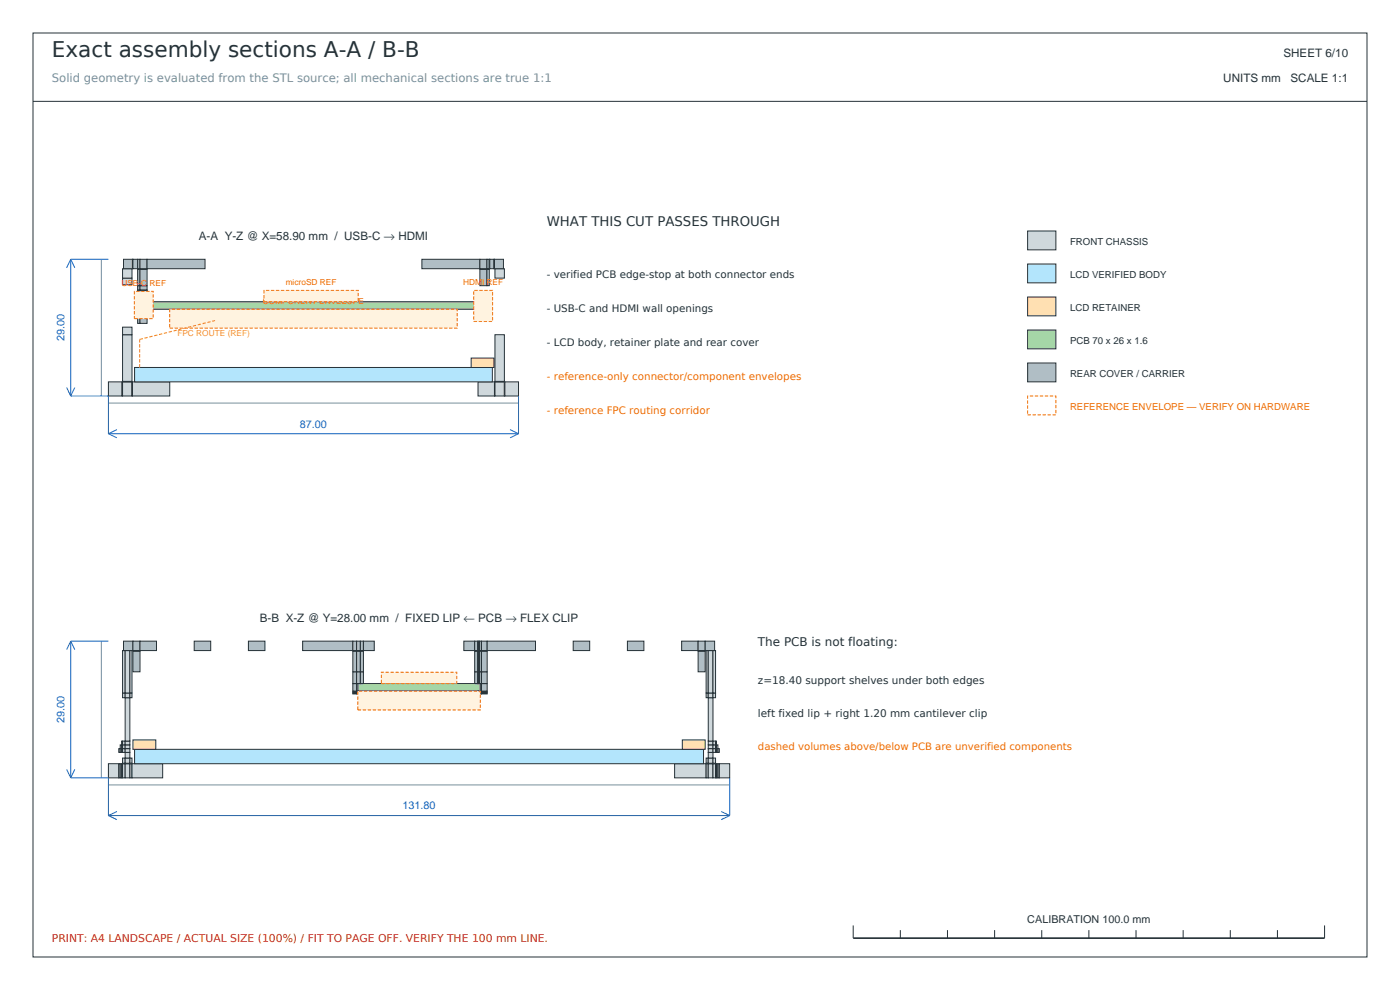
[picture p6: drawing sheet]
<svg xmlns="http://www.w3.org/2000/svg" width="297mm" height="210mm" viewBox="0 0 297 210" stroke-linecap="round" stroke-linejoin="round" font-family="sans-serif">
<g fill="none" stroke="#263238" stroke-width=".21">
<path d="M7 7h283v196h-283zM7 21.5h283M181 196.3v2.7M191 197.3v1.7M201 197.3v1.7M211 197.3v1.7M221 197.3v1.7M231 197.3v1.7M241 197.3v1.7M251 197.3v1.7M261 197.3v1.7M271 197.3v1.7"/>
<path d="M281 196.3v2.7"/>
</g>
<path d="M181 199h100" fill="none" stroke="#263238" stroke-width=".35"/>
<g fill="#cfd8dc" stroke="#263238" stroke-width=".21">
<path d="M23 81h2.9v3h-2.9z" fill-rule="evenodd"/>
<path d="M25.9 81l.1 3z" fill-rule="evenodd"/>
<path d="M26 81h2v3h-2z" fill-rule="evenodd"/>
<path d="M26 80.9l2 .1z" fill-rule="evenodd"/>
<path d="M26 71h2v9.9h-2z" fill-rule="evenodd"/>
<path d="M26 69.4h2v1.6h-2z" fill-rule="evenodd"/>
<path d="M26 59h2v1.4h-2z" fill-rule="evenodd"/>
<path d="M26 57h2v2h-2z" fill-rule="evenodd"/>
<path d="M28 81l.1 3z" fill-rule="evenodd"/>
<path d="M28.1 81h7.9v3h-7.9z" fill-rule="evenodd"/>
<path d="M101.4 81h3.5v3h-3.5z" fill-rule="evenodd"/>
<path d="M104.9 81l.1 3z" fill-rule="evenodd"/>
<path d="M105 81h2v3h-2z" fill-rule="evenodd"/>
<path d="M105 80.9l2 .1z" fill-rule="evenodd"/>
<path d="M105 71h2v9.9h-2z" fill-rule="evenodd"/>
<path d="M105 57h2v2h-2z" fill-rule="evenodd"/>
<path d="M107 81l.1 3z" fill-rule="evenodd"/>
<path d="M107.1 81h2.9v3h-2.9z" fill-rule="evenodd"/>
</g>
<path d="M28.5 77.9h75.9v3.1h-75.9z" fill-rule="evenodd" fill="#b3e5fc" stroke="#263238" stroke-width=".21"/>
<path d="M99.9 75.9h4.9v2h-4.9z" fill-rule="evenodd" fill="#ffe0b2" stroke="#263238" stroke-width=".21"/>
<path d="M31.5 64h70v1.6h-70z" fill-rule="evenodd" fill="#a5d6a7" stroke="#263238" stroke-width=".21"/>
<g fill="#b0bec5" stroke="#263238" stroke-width=".21">
<path d="M26.2 55h1.9v2h-1.9z" fill-rule="evenodd"/>
<path d="M28.1 55l.1 2z" fill-rule="evenodd"/>
<path d="M28.2 55h1v2h-1z" fill-rule="evenodd"/>
<path d="M29.2 61.6h.5v7h-.5z" fill-rule="evenodd"/>
<path d="M29.2 61.5l.5 .1z" fill-rule="evenodd"/>
<path d="M29.2 60.6h.5v.9h-.5z" fill-rule="evenodd"/>
<path d="M29.2 57.1h.5v3.5h-.5z" fill-rule="evenodd"/>
<path d="M29.2 57l.5 .1z" fill-rule="evenodd"/>
<path d="M29.2 55h.5v2h-.5z" fill-rule="evenodd"/>
<path d="M29.7 61.6h1.5v7h-1.5z" fill-rule="evenodd"/>
<path d="M29.7 61.5l1.5 .1z" fill-rule="evenodd"/>
<path d="M29.7 60.6h1.5v.9h-1.5z" fill-rule="evenodd"/>
<path d="M29.7 57.1h1.5v3.5h-1.5z" fill-rule="evenodd"/>
<path d="M29.7 57l1.5 .1z" fill-rule="evenodd"/>
<path d="M29.7 55h1.5v2h-1.5z" fill-rule="evenodd"/>
<path d="M31.2 55h12.3v2h-12.3z" fill-rule="evenodd"/>
<path d="M89.5 55h12.3v2h-12.3z" fill-rule="evenodd"/>
<path d="M101.8 57.1h1.5v3.5h-1.5z" fill-rule="evenodd"/>
<path d="M101.8 57l1.5 .1z" fill-rule="evenodd"/>
<path d="M101.8 55h1.5v2h-1.5z" fill-rule="evenodd"/>
<path d="M103.3 57.1h.5v3.5h-.5z" fill-rule="evenodd"/>
<path d="M103.3 57l.5 .1z" fill-rule="evenodd"/>
<path d="M103.3 55h.5v2h-.5z" fill-rule="evenodd"/>
<path d="M103.8 55l.1 2z" fill-rule="evenodd"/>
<path d="M103.9 55h.9v2h-.9z" fill-rule="evenodd"/>
<path d="M104.8 55l.1 2z" fill-rule="evenodd"/>
<path d="M104.9 55h1.9v2h-1.9z" fill-rule="evenodd"/>
</g>
<g fill="#fff3e0" stroke="#ef6c00" stroke-width=".21" stroke-dasharray=".7 .4" stroke-linecap="butt">
<path d="M28.5 61.8h4v5.8h-4z" fill-rule="evenodd"/>
<path d="M100.5 61.6h4v6.6h-4z" fill-rule="evenodd"/>
<path d="M36 65.6h61v4h-61z" fill-rule="evenodd"/>
<path d="M56 61.6h20v2.4h-20z" fill-rule="evenodd"/>
</g>
<path d="M29.6 77.9v-5.9M29.6 72l16-4" fill="none" stroke="#f9a825" stroke-width=".25" stroke-dasharray=".7 .4" stroke-linecap="butt"/>
<path d="M21.5 55v29M23 85.5h87" fill="none" stroke="#78909c" stroke-width=".21"/>
<g fill="none" stroke="#1565c0" stroke-width=".21">
<path d="M15 55h8M15 55v29M15 55l-.9 1.8M15 55l.9 1.8M14.1 82.2l.9 1.8M15 84h8v8M15.9 82.2l-.9 1.8M23 92h87M23 92l1.8 .9M24.8 91.1l-1.8 .9M108.2 91.1l1.8 .9M110 84v8"/>
<path d="M110 92l-1.8 .9"/>
</g>
<path d="M218 49h6v4h-6z" fill-rule="evenodd" fill="#cfd8dc" stroke="#263238" stroke-width=".21"/>
<path d="M218 56h6v4h-6z" fill-rule="evenodd" fill="#b3e5fc" stroke="#263238" stroke-width=".21"/>
<path d="M218 63h6v4h-6z" fill-rule="evenodd" fill="#ffe0b2" stroke="#263238" stroke-width=".21"/>
<path d="M218 70h6v4h-6z" fill-rule="evenodd" fill="#a5d6a7" stroke="#263238" stroke-width=".21"/>
<path d="M218 77h6v4h-6z" fill-rule="evenodd" fill="#b0bec5" stroke="#263238" stroke-width=".21"/>
<path d="M218 84h6v4h-6z" fill="none" stroke="#ef6c00" stroke-width=".21" stroke-dasharray=".7 .4" stroke-linecap="butt"/>
<g fill="#cfd8dc" stroke="#263238" stroke-width=".21">
<path d="M23 162h2.2v3h-2.2z" fill-rule="evenodd"/>
<path d="M25.2 162h.3v3h-.3z" fill-rule="evenodd"/>
<path d="M25.2 158.8h.3v.8h-.3z" fill-rule="evenodd"/>
<path d="M25.5 162h.3v3h-.3z" fill-rule="evenodd"/>
<path d="M25.5 158.8h.3v.8h-.3z" fill-rule="evenodd"/>
<path d="M25.5 158h.3v.8h-.3z" fill-rule="evenodd"/>
<path d="M25.8 162h.2v3h-.2z" fill-rule="evenodd"/>
<path d="M25.8 158.8h.2v.8h-.2z" fill-rule="evenodd"/>
<path d="M25.8 158h.2v.8h-.2z" fill-rule="evenodd"/>
<path d="M25.8 157.2h.2v.8h-.2z" fill-rule="evenodd"/>
<path d="M26 162h.5v3h-.5z" fill-rule="evenodd"/>
<path d="M26 161.9l.5 .1z" fill-rule="evenodd"/>
<path d="M26 160.8h.5v1.1h-.5z" fill-rule="evenodd"/>
<path d="M26 158.8h.5v.8h-.5z" fill-rule="evenodd"/>
<path d="M26 158h.5v.8h-.5z" fill-rule="evenodd"/>
<path d="M26 157.2h.5v.8h-.5z" fill-rule="evenodd"/>
<path d="M26 147h.5v1h-.5z" fill-rule="evenodd"/>
<path d="M26 138h.5v9h-.5z" fill-rule="evenodd"/>
<path d="M26.5 162h1.1v3h-1.1z" fill-rule="evenodd"/>
<path d="M26.5 161.9l1.1 .1z" fill-rule="evenodd"/>
<path d="M26.5 160.8h1.1v1.1h-1.1z" fill-rule="evenodd"/>
<path d="M26.5 159.6h1.1v1.2h-1.1z" fill-rule="evenodd"/>
<path d="M26.5 158.8h1.1v.8h-1.1z" fill-rule="evenodd"/>
<path d="M26.5 158h1.1v.8h-1.1z" fill-rule="evenodd"/>
<path d="M26.5 157.2h1.1v.8h-1.1z" fill-rule="evenodd"/>
<path d="M26.5 148h1.1v9.2h-1.1z" fill-rule="evenodd"/>
<path d="M26.5 147h1.1v1h-1.1z" fill-rule="evenodd"/>
<path d="M26.5 138h1.1v9h-1.1z" fill-rule="evenodd"/>
<path d="M27.6 162h.4v3h-.4z" fill-rule="evenodd"/>
<path d="M27.6 161.9l.4 .1z" fill-rule="evenodd"/>
<path d="M27.6 160.8h.4v1.1h-.4z" fill-rule="evenodd"/>
<path d="M27.6 147h.4v1h-.4z" fill-rule="evenodd"/>
<path d="M27.6 138h.4v9h-.4z" fill-rule="evenodd"/>
<path d="M28 162h6.5v3h-6.5z" fill-rule="evenodd"/>
<path d="M143.1 162h6.7v3h-6.7z" fill-rule="evenodd"/>
<path d="M149.8 162h.5v3h-.5z" fill-rule="evenodd"/>
<path d="M149.8 161.9l.5 .1z" fill-rule="evenodd"/>
<path d="M149.8 160.8h.5v1.1h-.5z" fill-rule="evenodd"/>
<path d="M149.8 147h.5v1h-.5z" fill-rule="evenodd"/>
<path d="M149.8 138h.5v9h-.5z" fill-rule="evenodd"/>
<path d="M150.2 162h1v3h-1z" fill-rule="evenodd"/>
<path d="M150.2 161.9l1 .1z" fill-rule="evenodd"/>
<path d="M150.2 160.8h1v1.1h-1z" fill-rule="evenodd"/>
<path d="M150.2 159.6h1v1.2h-1z" fill-rule="evenodd"/>
<path d="M150.2 158.8h1v.8h-1z" fill-rule="evenodd"/>
<path d="M150.2 158h1v.8h-1z" fill-rule="evenodd"/>
<path d="M150.2 157.2h1v.8h-1z" fill-rule="evenodd"/>
<path d="M150.2 148h1v9.2h-1z" fill-rule="evenodd"/>
<path d="M150.2 147h1v1h-1z" fill-rule="evenodd"/>
<path d="M150.2 138h1v9h-1z" fill-rule="evenodd"/>
<path d="M151.3 162h.5v3h-.5z" fill-rule="evenodd"/>
<path d="M151.3 161.9l.5 .1z" fill-rule="evenodd"/>
<path d="M151.3 160.8h.5v1.1h-.5z" fill-rule="evenodd"/>
<path d="M151.3 158.8h.5v.8h-.5z" fill-rule="evenodd"/>
<path d="M151.3 158h.5v.8h-.5z" fill-rule="evenodd"/>
<path d="M151.3 157.2h.5v.8h-.5z" fill-rule="evenodd"/>
<path d="M151.3 147h.5v1h-.5z" fill-rule="evenodd"/>
<path d="M151.3 138h.5v9h-.5z" fill-rule="evenodd"/>
<path d="M151.8 162h.2v3h-.2z" fill-rule="evenodd"/>
<path d="M151.8 158.8h.2v.8h-.2z" fill-rule="evenodd"/>
<path d="M151.8 158h.2v.8h-.2z" fill-rule="evenodd"/>
<path d="M151.8 157.2h.2v.8h-.2z" fill-rule="evenodd"/>
<path d="M152 162h.3v3h-.3z" fill-rule="evenodd"/>
<path d="M152 158.8h.3v.8h-.3z" fill-rule="evenodd"/>
<path d="M152 158h.3v.8h-.3z" fill-rule="evenodd"/>
<path d="M152.3 162h.3v3h-.3z" fill-rule="evenodd"/>
<path d="M152.3 158.8h.3v.8h-.3z" fill-rule="evenodd"/>
<path d="M152.6 162h2.2v3h-2.2z" fill-rule="evenodd"/>
</g>
<path d="M28.5 158.9h120.7v3.1h-120.7z" fill-rule="evenodd" fill="#b3e5fc" stroke="#263238" stroke-width=".21"/>
<g fill="#ffe0b2" stroke="#263238" stroke-width=".21">
<path d="M28.2 156.9h4.9v2h-4.9z" fill-rule="evenodd"/>
<path d="M144.8 156.9h4.8v2h-4.8z" fill-rule="evenodd"/>
</g>
<path d="M75.9 145h26v1.6h-26z" fill-rule="evenodd" fill="#a5d6a7" stroke="#263238" stroke-width=".21"/>
<g fill="#b0bec5" stroke="#263238" stroke-width=".21">
<path d="M26.2 136h2v2h-2z" fill-rule="evenodd"/>
<path d="M28.2 138.1h1.5v4.4h-1.5z" fill-rule="evenodd"/>
<path d="M28.2 138l1.5 .1z" fill-rule="evenodd"/>
<path d="M28.2 136h1.5v2h-1.5z" fill-rule="evenodd"/>
<path d="M29.7 136h3.5v2h-3.5z" fill-rule="evenodd"/>
<path d="M41.2 136h3.5v2h-3.5z" fill-rule="evenodd"/>
<path d="M52.7 136h3.5v2h-3.5z" fill-rule="evenodd"/>
<path d="M64.2 136h10.7v2h-10.7z" fill-rule="evenodd"/>
<path d="M74.8 147h.8v.2h-.8z" fill-rule="evenodd"/>
<path d="M74.8 146.8h.8v.2h-.8z" fill-rule="evenodd"/>
<path d="M74.8 146.6h.8v.2h-.8z" fill-rule="evenodd"/>
<path d="M74.8 145h.8v1.6h-.8z" fill-rule="evenodd"/>
<path d="M74.8 142.5h.8v2.5h-.8z" fill-rule="evenodd"/>
<path d="M74.8 138.1h.8v4.4h-.8z" fill-rule="evenodd"/>
<path d="M74.8 138l.8 .1z" fill-rule="evenodd"/>
<path d="M74.8 136h.8v2h-.8z" fill-rule="evenodd"/>
<path d="M75.6 147h.8v.2h-.8z" fill-rule="evenodd"/>
<path d="M75.6 146.8h.8v.2h-.8z" fill-rule="evenodd"/>
<path d="M75.6 146.6h.8v.2h-.8z" fill-rule="evenodd"/>
<path d="M75.6 142.5h.8v2.5h-.8z" fill-rule="evenodd"/>
<path d="M75.6 138.1h.8v4.4h-.8z" fill-rule="evenodd"/>
<path d="M75.6 138l.8 .1z" fill-rule="evenodd"/>
<path d="M75.6 136h.8v2h-.8z" fill-rule="evenodd"/>
<path d="M76.5 142.5h.6v2.5h-.6z" fill-rule="evenodd"/>
<path d="M76.5 138.1h.6v4.4h-.6z" fill-rule="evenodd"/>
<path d="M76.5 138l.6 .1z" fill-rule="evenodd"/>
<path d="M76.5 136h.6v2h-.6z" fill-rule="evenodd"/>
<path d="M77.1 136h2.3v2h-2.3z" fill-rule="evenodd"/>
<path d="M98.4 136h2.3v2h-2.3z" fill-rule="evenodd"/>
<path d="M100.7 142.5h.6v2.5h-.6z" fill-rule="evenodd"/>
<path d="M100.7 138.1h.6v4.4h-.6z" fill-rule="evenodd"/>
<path d="M100.7 138l.6 .1z" fill-rule="evenodd"/>
<path d="M100.7 136h.6v2h-.6z" fill-rule="evenodd"/>
<path d="M101.3 146.6h.2v.2h-.2z" fill-rule="evenodd"/>
<path d="M101.3 142.5h.2v2.5h-.2z" fill-rule="evenodd"/>
<path d="M101.3 138.1h.2v4.4h-.2z" fill-rule="evenodd"/>
<path d="M101.3 138l.2 .1z" fill-rule="evenodd"/>
<path d="M101.3 136h.2v2h-.2z" fill-rule="evenodd"/>
<path d="M101.6 146.8h.2v.2h-.2z" fill-rule="evenodd"/>
<path d="M101.6 146.6h.2v.2h-.2z" fill-rule="evenodd"/>
<path d="M101.6 142.5h.2v2.5h-.2z" fill-rule="evenodd"/>
<path d="M101.6 138.1h.2v4.4h-.2z" fill-rule="evenodd"/>
<path d="M101.6 138l.2 .1z" fill-rule="evenodd"/>
<path d="M101.6 136h.2v2h-.2z" fill-rule="evenodd"/>
<path d="M101.8 147h.3v.2h-.3z" fill-rule="evenodd"/>
<path d="M101.8 146.8h.3v.2h-.3z" fill-rule="evenodd"/>
<path d="M101.8 146.6h.3v.2h-.3z" fill-rule="evenodd"/>
<path d="M101.8 142.5h.3v2.5h-.3z" fill-rule="evenodd"/>
<path d="M101.8 138.1h.3v4.4h-.3z" fill-rule="evenodd"/>
<path d="M101.8 138l.3 .1z" fill-rule="evenodd"/>
<path d="M101.8 136h.3v2h-.3z" fill-rule="evenodd"/>
<path d="M102.2 147h1.2v.2h-1.2z" fill-rule="evenodd"/>
<path d="M102.2 146.8h1.2v.2h-1.2z" fill-rule="evenodd"/>
<path d="M102.2 146.6h1.2v.2h-1.2z" fill-rule="evenodd"/>
<path d="M102.2 145h1.2v1.6h-1.2z" fill-rule="evenodd"/>
<path d="M102.2 142.5h1.2v2.5h-1.2z" fill-rule="evenodd"/>
<path d="M102.2 138.1h1.2v4.4h-1.2z" fill-rule="evenodd"/>
<path d="M102.2 138l1.2 .1z" fill-rule="evenodd"/>
<path d="M102.2 136h1.2v2h-1.2z" fill-rule="evenodd"/>
<path d="M103.3 136h10.3v2h-10.3z" fill-rule="evenodd"/>
<path d="M121.6 136h3.5v2h-3.5z" fill-rule="evenodd"/>
<path d="M133.1 136h3.5v2h-3.5z" fill-rule="evenodd"/>
<path d="M144.6 136h3.5v2h-3.5z" fill-rule="evenodd"/>
<path d="M148.1 138.1h1.5v4.4h-1.5z" fill-rule="evenodd"/>
<path d="M148.1 138l1.5 .1z" fill-rule="evenodd"/>
<path d="M148.1 136h1.5v2h-1.5z" fill-rule="evenodd"/>
<path d="M149.6 136h2v2h-2z" fill-rule="evenodd"/>
</g>
<g fill="#fff3e0" stroke="#ef6c00" stroke-width=".21" stroke-dasharray=".7 .4" stroke-linecap="butt">
<path d="M75.9 146.6h26v4h-26z" fill-rule="evenodd"/>
<path d="M80.9 142.6h16v2.4h-16z" fill-rule="evenodd"/>
</g>
<path d="M21.5 136v29M23 166.5h131.8" fill="none" stroke="#78909c" stroke-width=".21"/>
<g fill="none" stroke="#1565c0" stroke-width=".21">
<path d="M15 136h8M15 136v29M15 136l-.9 1.8M15 136l.9 1.8M14.1 163.2l.9 1.8M15 165h8v8M15.9 163.2l-.9 1.8M23 173h131.8M23 173l1.8 .9M24.8 172.1l-1.8 .9M153 172.1l1.8 .9M154.8 165v8"/>
<path d="M154.8 173l-1.8 .9"/>
</g>
<text font-size="4.6" fill="#263238" x="11" y="12">Exact assembly sections A-A / B-B</text>
<text font-size="2.8" fill="#263238" x="116" y="48">WHAT THIS CUT PASSES THROUGH</text>
<g font-size="2.5" fill="#263238">
<text x="272.3" y="12">SHEET 6/10</text>
<text x="259.5" y="17.5">UNITS mm</text>
<text x="273.8" y="17.5">SCALE 1:1</text>
<text x="42.2" y="51">A-A Y-Z @ X=58.90 mm / USB-C → HDMI</text>
<text x="55.1" y="132">B-B X-Z @ Y=28.00 mm / FIXED LIP ← PCB → FLEX CLIP</text>
<text x="160.8" y="137">The PCB is not floating:</text>
</g>
<text font-size="2.5" fill="#78909c" x="11" y="17.5">Solid geometry is evaluated from the STL source; all mechanical sections are true 1:1</text>
<g font-size="2.3" fill="#1565c0">
<text x="13.7" y="72.4" transform="rotate(-90 13.7 72.4)">29.00</text>
<text x="63.6" y="90.7">87.00</text>
<text x="13.7" y="153.4" transform="rotate(-90 13.7 153.4)">29.00</text>
<text x="85.4" y="171.7">131.80</text>
</g>
<text font-size="2.3" fill="#263238" x="217.9" y="195.7">CALIBRATION 100.0 mm</text>
<text font-size="2.3" fill="#c62828" x="11" y="199.8">PRINT: A4 LANDSCAPE / ACTUAL SIZE (100%) / FIT TO PAGE OFF. VERIFY THE 100 mm LINE.</text>
<g font-size="2.2" fill="#263238">
<text x="116" y="59">- verified PCB edge-stop at both connector ends</text>
<text x="116" y="66.2">- USB-C and HDMI wall openings</text>
<text x="116" y="73.4">- LCD body, retainer plate and rear cover</text>
<text x="160.8" y="145">z=18.40 support shelves under both edges</text>
<text x="160.8" y="152">left fixed lip + right 1.20 mm cantilever clip</text>
</g>
<g font-size="2.2" fill="#ef6c00">
<text x="116" y="80.6">- reference-only connector/component envelopes</text>
<text x="116" y="87.8">- reference FPC routing corridor</text>
<text x="160.8" y="159">dashed volumes above/below PCB are unverified components</text>
</g>
<g font-size="2" fill="#263238">
<text x="227" y="52">FRONT CHASSIS</text>
<text x="227" y="59">LCD VERIFIED BODY</text>
<text x="227" y="66">LCD RETAINER</text>
<text x="227" y="73">PCB 70 x 26 x 1.6</text>
<text x="227" y="80">REAR COVER / CARRIER</text>
</g>
<text font-size="2" fill="#ef6c00" x="227" y="87">REFERENCE ENVELOPE — VERIFY ON HARDWARE</text>
<g font-size="1.8" fill="#ef6c00">
<text x="25.7" y="60.6">USB-C REF</text>
<text x="55.8" y="64.4">COMPONENT ENVELOPE</text>
<text x="60.6" y="60.4">microSD REF</text>
<text x="98.2" y="60.4">HDMI REF</text>
</g>
<text font-size="1.8" fill="#f9a825" x="37.6" y="71.2">FPC ROUTE (REF)</text>
</svg>
